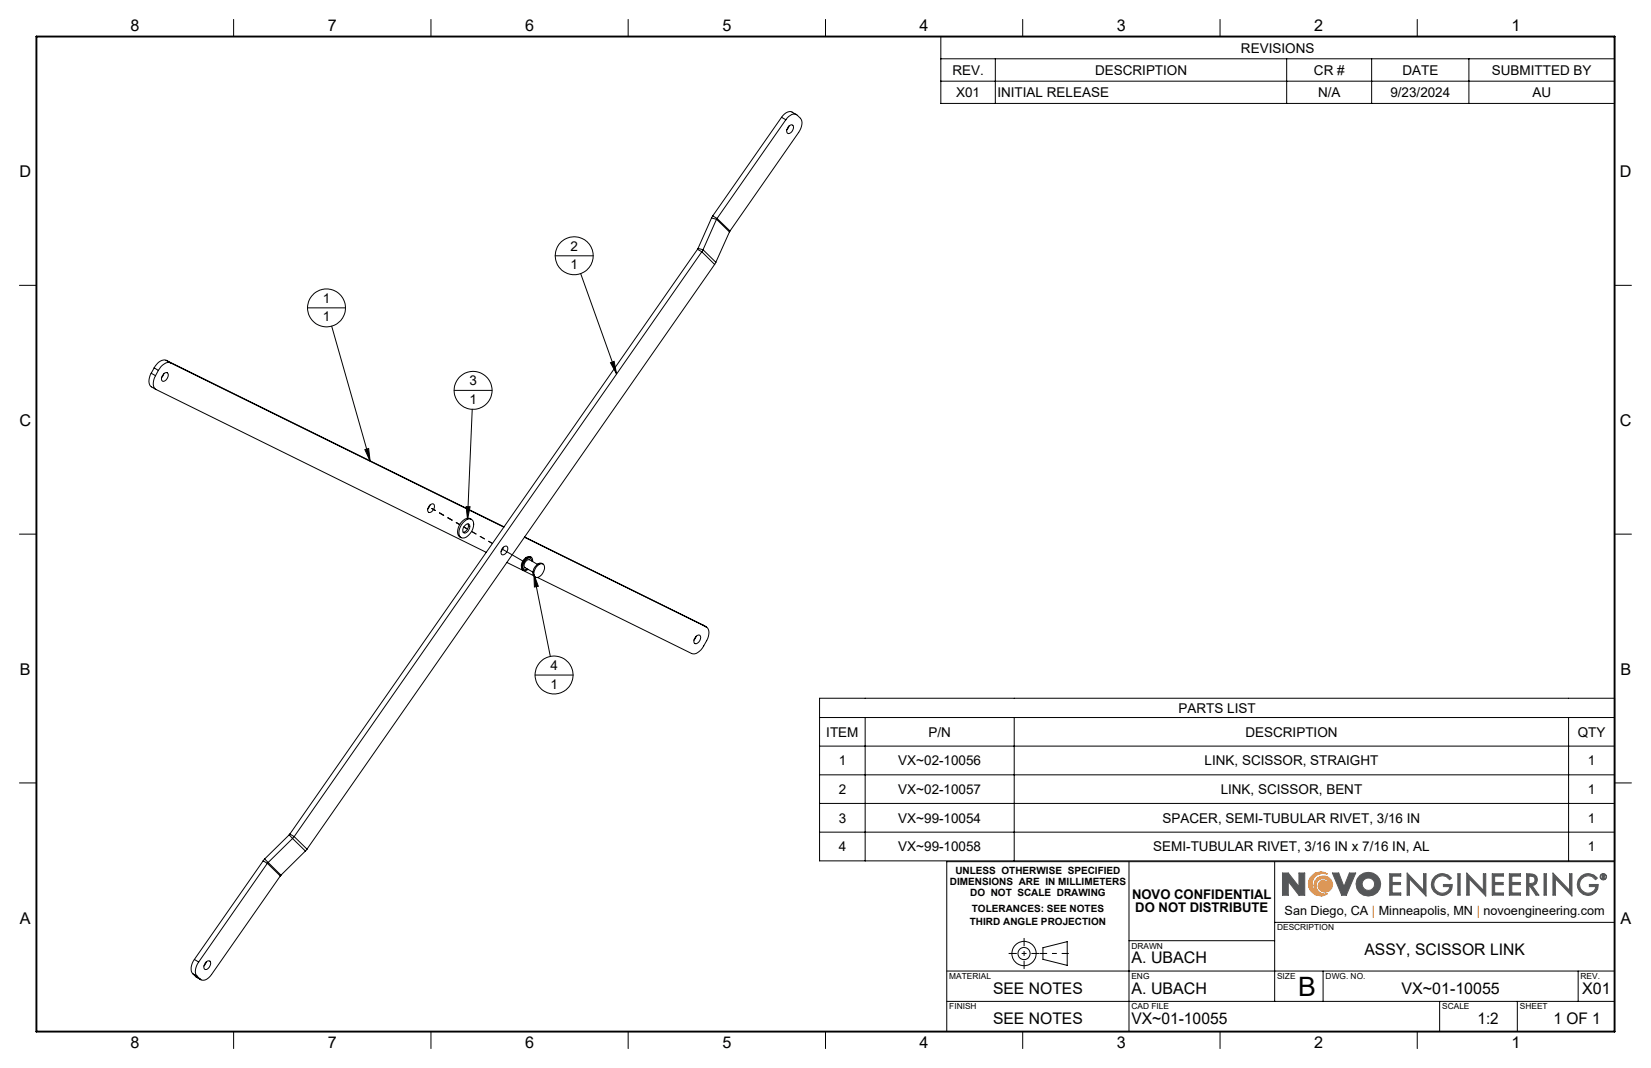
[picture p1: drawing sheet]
<svg xmlns="http://www.w3.org/2000/svg" width="432mm" height="279mm" viewBox="0 0 432 279" stroke-linecap="round" stroke-linejoin="round" font-family="sans-serif">
<g fill="none" stroke="#000" stroke-width=".26">
<path d="M61.1 5.1v4.5M112.7 5.1v4.5M164.3 5.1v4.5M215.9 5.1v4.5M267.5 5.1v4.5M319.1 5.1v4.5M370.7 5.1v4.5M204.4 30.7l-18 25.8M204.4 30.7l1.1 .6M205.5 31.3a2.11 2.11 0 0 1 1.8-1.4 2.11 2.11 0 0 1 2 1 3.2 3.2 0 0 1-.4 3.7l-18 25.8M205.5 31.3l-18 25.9M206.4 32.9l-.6 1.1"/>
<path d="M206.4 32.9l.7-.3a1.21 1.21 0 0 1-.2 2.1l-.7 .3a1.24 1.24 0 0 1 .2-2.1zM208.3 30l-1.1-.7a2.35 2.35 0 0 0-2.8 1.4M186.1 57l1.3 .4M186.1 57l-3.5 8M186.4 56.5l-.3 .5M186.4 56.5l1.1 .7M187.4 57.4l-3.5 7.9M187.4 57.4l3.4 3.3M187.5 57.2l-.1 .2M187.5 57.2l3.4 3.2M5.1 74.6h4.4M182.4 65.2l1.2 .7"/>
<path d="M182.4 65.2l-106.6 153M182.6 65l-.2 .2M182.6 65l1.3 .3M183.6 65.9l3.3 3.3M183.6 65.9l-106.7 153M183.9 65.3l-.3 .6M183.9 65.3l3.3 3.3M186.9 69.2l-106.6 152.9M187.2 68.6l-.3 .6M190.8 60.7l-3.6 7.9M190.9 60.4l-.1 .3M422.3 74.6h4.4"/>
<path d="M39.5 97.6a2.61 2.61 0 0 0 1.2 4.2M39.5 97.6l1.2 .7M40.3 96.2l1.1 .7M40.3 96.2l-.8 1.4M40.7 98.3a2.68 2.68 0 0 0 .1 3.6l86.4 42.6M41.4 96.9l-.7 1.4M42.9 97.8l-.6 1M43.1 97.6l.6-.1a1.49 1.49 0 0 1-1.2 2.2 1.48 1.48 0 0 1 .6-2.1zM43.5 94.3a2.93 2.93 0 0 0-3.2 1.9M43.5 94.3l1.1 .6M43.5 94.3l88.3 43.5M44.6 94.9a3 3 0 0 0-3.2 2"/>
<path d="M44.6 94.9l87.2 43M5.1 139.7h4.4M112.4 132.2l.7-.4h.2a1.44 1.44 0 0 1-1.2 2.3 1.17 1.17 0 0 1 .3-1.9zM112.5 132.1l-.6 1M121 136.9a2.11 2.11 0 0 1 2.3-1 2.43 2.43 0 0 1 0 3.2 2.44 2.44 0 0 1-2.7 1.6 2.45 2.45 0 0 1 0-3.2zM121.7 137.4l.3-.3h.6a1.62 1.62 0 0 1-1.2 2.4 1.35 1.35 0 0 1 .3-2.1zM122.4 137.1a1.73 1.73 0 0 1-1.3 2.1M123.3 135.9a1.89 1.89 0 0 0-2.7 .8 3.4 3.4 0 0 0-.7 3.5l.7 .5M422.3 139.7h4.4M131.7 143.2l-.6 1M131.7 143.1l.7-.3a1.31 1.31 0 0 1-.6 2.3l-.4 .1a1.24 1.24 0 0 1 .3-2.1zM132.6 147.1l6.9 3.5"/>
<path d="M137.2 140.5l47.5 23.5M137.2 140.5l46.4 22.9M138.9 145.8a2.14 2.14 0 0 0-2.2 .9 2.14 2.14 0 0 0 .1 2.4l.1 .1M139.1 146.8a.69 .69 0 0 0-.4-.8 .69 .69 0 0 0-.8 .2 1.94 1.94 0 0 0-.8 2.7l.8-.1M139.3 146.9a.98 .98 0 0 0-.6-1.2 .98 .98 0 0 0-1.2 .5 2.53 2.53 0 0 0-.8 2.8 .94 .94 0 0 0 1.4-.1M140.5 151.1l40.4 19.9a2.94 2.94 0 0 0 3.1-2 4.8 4.8 0 0 0 1.2-4.5l-.5-.5M140.5 147.6l-2-1.2a1.38 1.38 0 0 0-1.2 2.1l2.1 1.2M140.6 148a1 1 0 0 1 1.3-.5 1 1 0 0 1 .5 1.3l-.2 .5a2.07 2.07 0 0 1-2.1 1.7 1.89 1.89 0 0 1 .1-2.6zM142 147.6a1.36 1.36 0 0 0-2.1 .7 1.75 1.75 0 0 0 .1 2.7M182 166.5l.7-.4 .3 .1a1.47 1.47 0 0 1-1.2 2.2 1.22 1.22 0 0 1 .2-1.9zM182.1 166.4l-.6 1.1M183.6 163.4l1.1 .6"/>
<path d="M183.6 163.4h.1M5.1 204.8h4.4M75.6 218.4l.9 1M75.6 218.4l-6.4 6.3M75.8 218.2l-.2 .2M75.8 218.2l1.1 .7M76.5 219.4l-6.4 6.2M76.5 219.4l3.4 3.2M76.9 218.9l-.4 .5M76.9 218.9l3.4 3.2M422.3 204.8h4.4M68.8 225.2l1.1 .6"/>
<path d="M68.8 225.2l-18 25.8M69.2 224.7l-.4 .5M69.2 224.7l.9 .9M69.9 225.8l3.4 3.4M69.9 225.8l-17.9 25.9M70.1 225.6l-.2 .2M70.1 225.6l3.4 3.4M73.3 229.2l-18 25.8a2.13 2.13 0 0 1-2.9 1.2M73.5 229l-.2 .2M79.9 222.6l-6.4 6.4M80.3 222.1l-.4 .5M295.3 225.4v44.5"/>
<path d="M333.4 225.4v36.6M422.3 225.4h-174.7v44.5M50.4 254.7l1.1 .6M50.4 254.7l.8 .8M50.8 251a3.2 3.2 0 0 0-.4 3.7M50.8 251l1.2 .7M51.2 255.5l1.4 .8M51.2 255.5l1.2 .7M51.5 255.3l.9 .9M52 251.7a3.2 3.2 0 0 0-.5 3.6M53.9 251.7l-.6 1M54 251.6l.3-.2 .6 .1a1.45 1.45 0 0 1-1.4 2 1.48 1.48 0 0 1 .5-1.9z"/>
<path d="M247.6 254h174.7M272.8 247.9l6.3-1.6v6.3l-6.3-1.6zM295.3 246.1h38.1M333.4 241.3h88.9M346 254v8M412.7 254v8M61.1 269.9v4.4M112.7 269.9v4.4M164.3 269.9v4.4M215.9 269.9v4.4M247.6 262h174.7M267.5 269.9v4.4"/>
<path d="M319.1 269.9v4.4M370.7 269.9v4.4M376.5 262v7.9M396.8 262v7.9"/>
<circle cx="267.8" cy="249.5" r="1.59"/>
<circle cx="267.8" cy="249.5" r="3.2"/>
</g>
<path d="M112.9 133l7.3 4.2M113 133l7.2 4.2" fill="none" stroke="#000" stroke-width=".26" stroke-dasharray="6.3 1.3 1.3 1.3 1.3 1.3" stroke-dashoffset="5.3"/>
<path d="M121.3 137.9l.5 .2M131.3 143.6l5.4 3.2" fill="none" stroke="#000" stroke-width=".26" stroke-dasharray="6.3 1.3 1.3 1.3 1.3 1.3"/>
<path d="M121.3 137.9l7.5 4.3" fill="none" stroke="#000" stroke-width=".26" stroke-dasharray="6.3 1.3 1.3 1.3 1.3 1.3" stroke-dashoffset="5.2"/>
<path d="M342.7 229.6a3.1 3.1 0 0 1 4.5-.9 2.82 2.82 0 0 0-3.9 1.7 2.82 2.82 0 0 0 2.3 3.6 2.45 2.45 0 0 1-1.1-4.2 2.45 2.45 0 0 1 4 1.5 1.88 1.88 0 0 1-1.9 2.1 1.88 1.88 0 0 1-1.8-2.2l.6-.7a1.82 1.82 0 0 1 2.4 1.5 1.89 1.89 0 0 0-2.6-2 1.89 1.89 0 0 0-.3 3.3l.7 .4 .8 .2 .8-.1a3.2 3.2 0 0 1-4-.2 3.2 3.2 0 0 1-.5-4z" fill="none" stroke="#f78d2a" stroke-width=".26"/>
<g fill="none" stroke="#555759" stroke-width=".26">
<path d="M335.4 228.4h1.5l2.8 3.6v-3.6h1.5v5.8h-1.5l-2.7-3.6-.1 3.6h-1.5zM339.7 232h.1M348.5 228.4h1.6l1.4 3.6 1.4-3.6h1.7l-2.5 5.8h-1.2zM363.5 228.6h2.9v.6h-2.3v1.7h2.2v.5h-2.2v2.2h2.3v.6h-2.9zM368 228.4l4.3 4.5v-4.3h.7v5.8l-4.4-4.5v4.3h-.6zM375.4 229.2a2.89 2.89 0 0 1 4.2 .5l-.5 .5a2.26 2.26 0 0 0-3.2-.7 2.26 2.26 0 0 0-.5 3.2 2.26 2.26 0 0 0 3.3 .4l.5-1.1h-1.7v-.6h2.3a2.79 2.79 0 0 1-3.4 2.8 2.79 2.79 0 0 1-1.8-4zM381.3 228.6h.6v5.6h-.6zM383.6 228.4l4.3 4.5v-4.3h.7v5.8l-4.4-4.5v4.3h-.6zM390.3 228.6h2.9v.6h-2.3v1.7h2.2v.5h-2.2v2.2h2.3v.6h-2.9zM394.8 228.6h2.9v.6h-2.3v1.7h2.2v.5h-2.2v2.2h2.3v.6h-2.9zM399.3 228.6a2.74 2.74 0 0 1 2.6 .8l.2 .8-.3 .9-.4 .4-.7 .2 1.8 2.5h-.8l-1.7-2.5h-.1v2.5h-.6zM399.9 229.2l1.1 .1a1.02 1.02 0 0 1 0 1.7l-1.1 .2z"/>
<path d="M403.8 228.6h.6v5.6h-.6zM406.2 228.4l4.3 4.5v-4.3h.6v5.8l-4.3-4.5v4.3h-.6zM413.6 229.2a2.89 2.89 0 0 1 4.2 .5l-.5 .5a2.27 2.27 0 0 0-3.2-.7 2.27 2.27 0 0 0-.5 3.2 2.27 2.27 0 0 0 3.2 .4l.5-1.1h-1.6v-.6h2.3a2.79 2.79 0 0 1-4 2.5 2.79 2.79 0 0 1-.4-4.7zM419 228.9l.6 .1 .1 .3-.2 .1 .2 .4h-.2l-.2-.4-.1 .4h-.2zM419.2 229l.3 .2-.3 .1z"/>
<circle cx="357.9" cy="231.3" r="1.64"/>
<circle cx="357.9" cy="231.3" r="3.2"/>
<circle cx="419.3" cy="229.4" r=".85"/>
<circle cx="419.3" cy="229.4" r=".71"/>
</g>
<path d="M279.5 249.4h-7.5" fill="none" stroke="#000" stroke-width=".26" stroke-dasharray="15.2 1.3 1.3 1.3" stroke-dashoffset="13.4" stroke-linecap="butt"/>
<path d="M263.8 249.4h8.1M267.8 245.4v8.1" fill="none" stroke="#000" stroke-width=".26" stroke-dasharray="15.2 1.3 1.3 1.3" stroke-dashoffset="13.1" stroke-linecap="butt"/>
<path d="M9.5 9.6h412.8v260.3h-412.8z" fill="none" stroke="#000" stroke-width=".5"/>
<path d="M343 229.1a3.2 3.2 0 0 1 4.2-.4 2.82 2.82 0 0 0-3.9 1.7 2.82 2.82 0 0 0 2.3 3.6 2.43 2.43 0 0 1-1.9-2.8 2.43 2.43 0 0 1 2.7-2 2.43 2.43 0 0 1 2.1 2.7 1.82 1.82 0 0 1-2.5 1.5 1.82 1.82 0 0 1-.9-2.7 1.73 1.73 0 0 1 2.7 1.3 1.9 1.9 0 0 0-2.6-2 1.9 1.9 0 0 0-.3 3.3l.8 .5h1.5a3.2 3.2 0 0 1-4.2-.4 3.2 3.2 0 0 1 0-4.3z" fill-rule="evenodd" fill="#f78d2a"/>
<path d="M335.4 228.4v5.8h1.5v-3.6l2.8 3.6h1.5v-5.8h-1.5v3.6l-2.8-3.6zM348.5 228.4l2.4 5.8h1.2l2.5-5.8h-1.7l-1.4 3.6-1.4-3.6zM355.6 229.1a3.1 3.1 0 0 0 .1 4.5 3.1 3.1 0 0 0 4.6-.3 3.1 3.1 0 0 0-.6-4.6 3.3 3.3 0 0 0-4.1 .4zM356.2 231.3a1.65 1.65 0 0 1 3.3 0 1.65 1.65 0 0 1-3.3 0zM363.5 228.6v5.6h2.9v-.6h-2.3v-2.2h2.2v-.5h-2.2v-1.7h2.3v-.6zM368 228.4v5.8h.6v-4.3l4.4 4.5v-5.8h-.7v4.3zM375.2 229.3a2.8 2.8 0 0 0 .6 4.7 2.8 2.8 0 0 0 4-2.5v-.1h-2.3v.6h1.7a2.14 2.14 0 0 1-2.7 1.6 2.14 2.14 0 0 1-1.5-2.7 2.25 2.25 0 0 1 1.8-1.8 2.25 2.25 0 0 1 2.3 1.1l.5-.5a2.92 2.92 0 0 0-4.4-.4zM381.3 228.6v5.6h.6v-5.6zM383.6 228.4v5.8h.6v-4.3l4.4 4.5v-5.8h-.7v4.3zM390.3 228.6v5.6h2.9v-.6h-2.3v-2.2h2.2v-.5h-2.2v-1.7h2.3v-.6zM394.8 228.6v5.6h2.9v-.6h-2.3v-2.2h2.2v-.5h-2.2v-1.7h2.3v-.6zM399.3 228.6v5.6h.6v-2.5h.1l1.7 2.5h.8l-1.8-2.5a1.58 1.58 0 0 0 1.4-1.9 1.58 1.58 0 0 0-2.1-1.2zM399.9 229.2h.7a1.01 1.01 0 0 1 .8 1.3 1.01 1.01 0 0 1-1.3 .7h-.2zM403.8 228.6v5.6h.6v-5.6zM406.2 228.4v5.8h.6v-4.3l4.3 4.5v-5.8h-.6v4.3zM413.3 229.4a2.79 2.79 0 0 0 .9 4.6 2.79 2.79 0 0 0 3.8-2.6h-2.3v.6h1.6a2.16 2.16 0 0 1-2.8 1.5 2.16 2.16 0 0 1-1.2-3.1 2.24 2.24 0 0 1 4-.2l.5-.5a2.89 2.89 0 0 0-4.5-.3zM419 228.9v.9h.2v-.4l.5 .4-.2-.4 .2-.4zM419.2 229l.3 .2-.3 .1zM418.5 229.4a.85 .85 0 0 0 1.7 0 .85 .85 0 0 0-1.7 0zM418.6 229.4a.71 .71 0 0 1 1.4 0 .71 .71 0 0 1-1.4 0z" fill-rule="evenodd" fill="#555759"/>
<g fill="none" stroke="#000" stroke-width=".26">
<path d="M246.1 9.6h176.2v17.5h-176.2zM246.1 15.4h176.2M260.3 15.4v11.7M336.5 15.4v11.7M358.7 15.4v11.7M384.2 15.4v11.7M246.1 21.2h176.2M145.2 66.9h10M151.9 71.6l9.4 26.2M80.4 80.5h9.9M86.7 85.3l10.1 35.4M159.7 94.9l.9-.4 .7 3.3z"/>
<path d="M95.4 117.6l1-.3 .4 3.4zM118.8 102.1h9.9M123.5 107.1l-1.2 28.8M121.9 132.5l1 .1-.6 3.3zM139.6 150.2l1.2 3.2-1 .2zM139.6 150.2l4.3 21.5M139.9 176.6h10M214.3 182.7h208v42.5h-208zM214.3 187.7h208M214.3 195.2h208M226.3 187.7v37.5M265.3 187.7v37.5"/>
<path d="M410.2 187.7v37.5M214.3 202.7h208M214.3 210.2h208M214.3 217.7h208"/>
<circle cx="150.2" cy="66.9" r="5"/>
<circle cx="85.4" cy="80.5" r="5"/>
<circle cx="123.7" cy="102.1" r="5"/>
<circle cx="144.9" cy="176.6" r="5"/>
</g>
<path d="M159.7 94.9l.9-.4 .7 3.3zM95.4 117.6l1-.3 .4 3.4zM121.9 132.5l1 .1-.6 3.3zM139.6 150.2l1.2 3.2-1 .2z" fill="#000"/>
<text font-size="7" x="339.5" y="260.5">B</text>
<g font-size="4.2">
<text x="34.1" y="8.1">8</text>
<text x="85.7" y="8.1">7</text>
<text x="137.3" y="8.1">6</text>
<text x="188.9" y="8.1">5</text>
<text x="240.5" y="8.1">4</text>
<text x="292.1" y="8.1">3</text>
<text x="343.7" y="8.1">2</text>
<text x="395.3" y="8.1">1</text>
<text x="5.1" y="46.4">D</text>
<text x="423.7" y="46.4">D</text>
<text x="5.1" y="111.4">C</text>
<text x="423.7" y="111.4">C</text>
<text x="5.2" y="176.5">B</text>
<text x="423.8" y="176.5">B</text>
<text x="5.2" y="241.6">A</text>
<text x="423.8" y="241.6">A</text>
<text x="356.9" y="249.9">ASSY, SCISSOR LINK</text>
<text x="295.9" y="252">A. UBACH</text>
<text x="259.7" y="260">SEE NOTES</text>
<text x="295.9" y="260">A. UBACH</text>
<text x="366.5" y="260">VX~01-10055</text>
<text x="413.8" y="260">X01</text>
<text x="259.7" y="267.9">SEE NOTES</text>
<text x="295.9" y="267.9">VX~01-10055</text>
<text x="386.5" y="267.9">1:2</text>
<text x="406.3" y="267.9">1 OF 1</text>
<text x="34.1" y="274.2">8</text>
<text x="85.7" y="274.2">7</text>
<text x="137.3" y="274.2">6</text>
<text x="188.9" y="274.2">5</text>
<text x="240.5" y="274.2">4</text>
<text x="292.1" y="274.2">3</text>
<text x="343.7" y="274.2">2</text>
<text x="395.3" y="274.2">1</text>
</g>
<g font-size="3.5">
<text x="324.6" y="13.8">REVISIONS</text>
<text x="249.1" y="19.6">REV.</text>
<text x="286.4" y="19.6">DESCRIPTION</text>
<text x="343.6" y="19.6">CR #</text>
<text x="366.8" y="19.6">DATE</text>
<text x="390.2" y="19.6">SUBMITTED BY</text>
<text x="250.1" y="25.4">X01</text>
<text x="260.8" y="25.4">INITIAL RELEASE</text>
<text x="344.7" y="25.4">N/A</text>
<text x="363.6" y="25.4">9/23/2024</text>
<text x="400.8" y="25.4">AU</text>
<text x="149.2" y="65.6">2</text>
<text x="149.2" y="70.4">1</text>
<text x="84.4" y="79.3">1</text>
<text x="84.4" y="84.1">1</text>
<text x="122.8" y="100.8">3</text>
<text x="122.8" y="105.7">1</text>
<text x="144" y="175.3">4</text>
<text x="144" y="180.1">1</text>
<text x="308.2" y="186.5">PARTS LIST</text>
<text x="216.1" y="192.7">ITEM</text>
<text x="242.8" y="192.7">P/N</text>
<text x="325.7" y="192.7">DESCRIPTION</text>
<text x="412.6" y="192.7">QTY</text>
<text x="219.3" y="200.2">1</text>
<text x="234.9" y="200.2">VX~02-10056</text>
<text x="315" y="200.2">LINK, SCISSOR, STRAIGHT</text>
<text x="415.3" y="200.2">1</text>
<text x="219.3" y="207.7">2</text>
<text x="234.9" y="207.7">VX~02-10057</text>
<text x="319.3" y="207.7">LINK, SCISSOR, BENT</text>
<text x="415.3" y="207.7">1</text>
<text x="219.3" y="215.2">3</text>
<text x="234.9" y="215.2">VX~99-10054</text>
<text x="304.1" y="215.2">SPACER, SEMI-TUBULAR RIVET, 3/16 IN</text>
<text x="415.3" y="215.2">1</text>
<text x="219.3" y="222.7">4</text>
<text x="234.9" y="222.7">VX~99-10058</text>
<text x="301.6" y="222.7">SEMI-TUBULAR RIVET, 3/16 IN x 7/16 IN, AL</text>
<text x="415.3" y="222.7">1</text>
<text x="296.1" y="235.2">NOVO CONFIDENTIAL</text>
<text x="296.9" y="238.7">DO NOT DISTRIBUTE</text>
</g>
<text font-size="3.3" x="336" y="239.4">San Diego, CA | Minneapolis, MN | novoengineering.com</text>
<g font-size="2.6">
<text x="248.4" y="231.5">DIMENSIONS ARE IN MILLIMETERS</text>
<text x="249.9" y="228.6">UNLESS OTHERWISE SPECIFIED</text>
<text x="253.7" y="234.4">DO NOT SCALE DRAWING</text>
<text x="254.2" y="238.5">TOLERANCES: SEE NOTES</text>
<text x="253.7" y="242.1">THIRD ANGLE PROJECTION</text>
</g>
<g font-size="2.2">
<text x="334" y="243.4">DESCRIPTION</text>
<text x="295.9" y="248.2">DRAWN</text>
<text x="248.3" y="256.1">MATERIAL</text>
<text x="295.9" y="256.1">ENG</text>
<text x="334" y="256.1">SIZE</text>
<text x="346.7" y="256.1">DWG. NO.</text>
<text x="413.4" y="256.1">REV.</text>
<text x="248.3" y="264">FINISH</text>
<text x="295.9" y="264">CAD FILE</text>
<text x="377.2" y="264">SCALE</text>
<text x="397.5" y="264">SHEET</text>
</g>
</svg>
